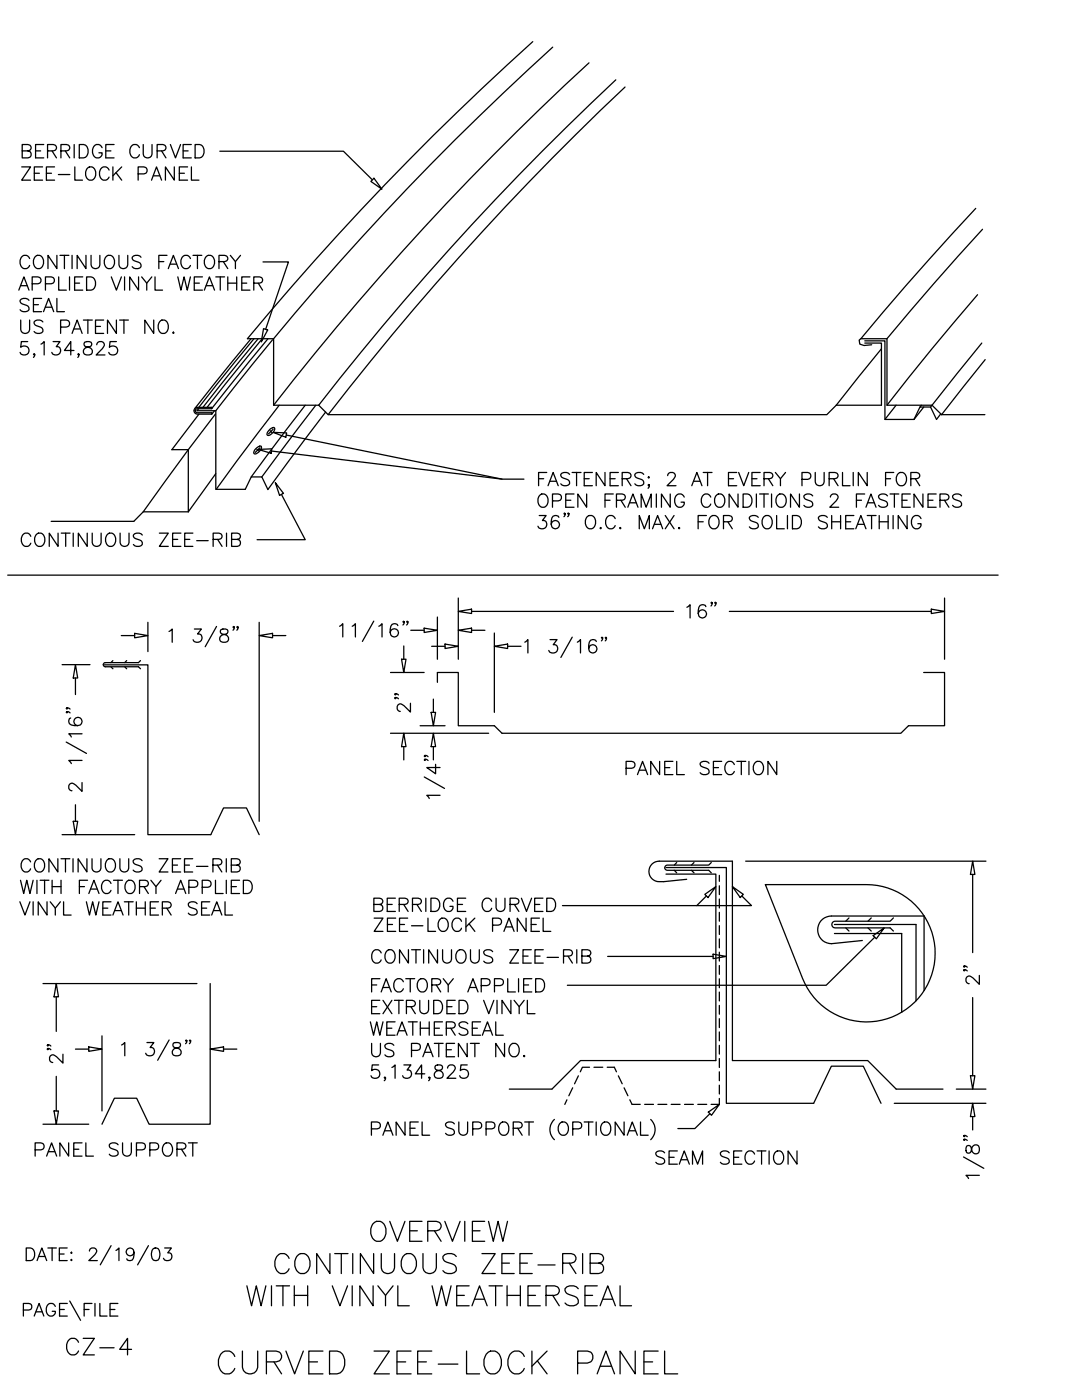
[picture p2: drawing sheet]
<svg xmlns="http://www.w3.org/2000/svg" width="216mm" height="279mm" viewBox="0 0 216 279" stroke-linecap="round" stroke-linejoin="round" font-family="sans-serif">
<!-- layer: CMP-FLSH -->
<g fill="none" stroke="#000" stroke-width=".25">
<path d="M49.4 67.6h5.2v13.3h9l1.9 1.9h99.5l1.9-1.9h9v-12.4h-3.3M172.6 68h4v15.7h5.8l1.2-2.5h2.1l1.2 2.5M173.9 68.8l-1.5 .2-.8-.3-.2-.8 .4-.3h5.2v13.3h9l1.9 1.9h8.6M34.3 89.7h3.3v12.4h-9l-1.9 1.9h-16.5M38.7 82l.1-.4 .4-.3h3l.1 .1-.1 .2h-3l-.2 .4M38.7 82h.1M38.7 82l.1 .4 .6 .2h2.8l.1-.1-.1-.1h-3l-.2-.4M39 82h.1M39.3 82h3.8v15.7M42.8 82l-.5 .6M43.1 97.7h5.8l1.2-2.5h2.1l1.3 2.5M51 89.6l.9-.6 .2 .1a1.43 1.43 0 0 1-1.4 1.5l-.1-.2z"/>
<path d="M51.2 89.6l.4 .4M51.9 89.4l-1 .9M53.9 85.7l.6-.4 .3 .1a1.43 1.43 0 0 1-1.4 1.5l-.1-.5zM53.9 85.9l.3 .4M54.5 85.7l-.9 .9M20.8 132.7h8.7v33.9h12.6l2.5-5.4h4.6l2.5 5.4M22.1 133.1l.4 .4M22.5 131.8l-.4 .4M24.9 133.1l.4 .4M25.3 131.8l-.4 .4M28 131.8l-.4 .4h-6.6a.41 .41 0 0 0-.4 .5 .41 .41 0 0 0 .4 .4h6.6l.4 .4M184.3 134.2h4.2v10.6h-7.2l-1.5 1.5h-79.6l-1.6-1.5h-7.2v-10.6h-4.1v2"/>
<path d="M131.5 171.9h14.6v39.8h27.1l5.6 5.7h9.4M132.9 174.4h9.9v37.3h-27l-5.7 5.7h-8.5M132.9 173.1h12v47.1h17.5l3.5-7.4h6.4l3.5 7.4M134.5 173.7l.5 .5M135 172.1l-.5 .5M137 175.5l-4.6 .5M138 173.7l.5 .5M138.5 172.1l-.5 .5M141.9 172.1l-.5 .5h-8.3a.52 .52 0 0 0-.5 .6 .52 .52 0 0 0 .5 .5h8.3l.5 .5M143.5 174.7v1.2M143.5 176.8v1.7M143.5 179.4v1.8"/>
<path d="M152.7 176.5h20.2a13.7 13.7 0 0 1 11.3 21.4 13.7 13.7 0 0 1-24-2.6zM41.9 196.3v28.1h-12.2l-2.4-5.2h-4.5l-2.5 5.2M143.5 182.1v1.7M143.5 184.7v1.8M143.5 187.4v1.8M143.5 190v1.8M143.5 192.7v1.8M143.5 195.3v1.8M143.5 198v1.8M165.9 182.8h18.5v14.9M166.5 186.3h13.4v15.7M166.5 184.5h16.3v15.2"/>
<path d="M168.8 185.2l.6 .6M169.4 183.2l-.6 .6M172.1 187.7l-6.2 .6M173.2 185.2l.6 .6M173.8 183.2l-.6 .6M178.3 183.2l-.7 .6h-11a.67 .67 0 0 0-.6 .7 .67 .67 0 0 0 .6 .7h11l.7 .6M113.1 219.5l-.4 .9M114.3 217.1l-.8 1.6M115.4 214.7l-.8 1.6M117.6 213h-1.4l-.4 .9M118.5 213h1.8M121.2 213h1.4l.4 .9"/>
<path d="M123.4 214.7l.7 1.6M124.5 217.1l.8 1.6M125.7 219.5l.4 .9h1.6M143.5 219.2v1.2h-1.6M143.5 200.7v1.7M143.5 203.3v1.8M143.5 205.9v1.8M143.5 208.6v1.8M143.5 211.3v1.7M143.5 213.9v1.8M143.5 216.6v1.7M128.6 220.4h1.8"/>
<path d="M131.3 220.4h1.8M133.9 220.4h1.8M136.6 220.4h1.8M139.2 220.4h1.8"/>
</g>
<!-- layer: BORDER -->
<g fill="none" stroke="#000" stroke-width=".25">
<path d="M1.5 114.8h197.7M5.2 249.1h.9a1.35 1.35 0 0 1 .8 1.2 1.35 1.35 0 0 1-.8 1.3h-.9zM7.4 251.6l.9-2.5 1 2.5M7.8 250.8h1.2M9.6 249.1h1.6M10.4 249.1v2.5M11.8 250.3h1M13.4 249.1h-1.6v2.5h1.6M13.9 259.6l2.2 3.9M14.1 250l.2-.1 .1 .1-.1 .1zM14.1 251.5l.2-.2 .1 .2-.1 .1zM17.9 249.7l.1-.4a.8 .8 0 0 1 1.1-.1 .58 .58 0 0 1 .1 .8l-1.5 1.6h1.7"/>
<path d="M22.2 248.6l-2.2 3.8M23.1 249.5l.6-.4v2.5M26.7 249.9a.79 .79 0 0 1-1 .7 .79 .79 0 0 1-.4-1.2 .79 .79 0 0 1 1.3 0 2.28 2.28 0 0 1-.2 2.1 .75 .75 0 0 1-1.1-.3M29.6 248.6l-2.1 3.8M30.6 249.2a.79 .79 0 0 1 1.2 .3 2.07 2.07 0 0 1-.3 2 .86 .86 0 0 1-1.2-.4 1.99 1.99 0 0 1 .3-1.9zM32.9 249.1h1.3l-.7 .9a.8 .8 0 0 1 .8 1 .8 .8 0 0 1-1.1 .6l-.3-.1-.3-.4M4.7 261.4h1a.66 .66 0 0 0 .7-.6 .66 .66 0 0 0-.7-.7h-1v2.6M6.8 262.7l1-2.6 .9 2.6M7.2 261.8h1.2M11 260.7a.93 .93 0 0 0-1-.6 .93 .93 0 0 0-.8 1 1.1 1.1 0 0 0 .3 1.2 1.1 1.1 0 0 0 1.2 .2l.3-.4v-.4h-.6M11.9 261.3h.9M13.4 260.1h-1.5v2.6h1.5"/>
<path d="M16.8 261.3h1M18.4 260.1h-1.6v2.6M19 260.1v2.6M19.9 260.1v2.6h1.5M22 261.3h.9M23.5 260.1h-1.5v2.6h1.5"/>
</g>
<!-- layer: DIM-TXT -->
<g fill="none" stroke="#000" stroke-width=".25">
<path d="M106.3 8.3a562.2 562.2 0 0 0-56.9 59.3M110.3 9.4a559.1 559.1 0 0 0-55.7 58.2M117.5 12.5a556.9 556.9 0 0 0-62.9 68.4M122.9 15.9a557.4 557.4 0 0 0-59.3 65M124.7 17.4a563 563 0 0 0-59.2 65.4M43.9 30.2h24.6l5.8 5.7M74.6 35.6l1.6 2.2-2.2-1.6zM52.5 52.3h5.1l-4.6 13.4M194.7 41.6a586.4 586.4 0 0 0-22.9 26M195.1 58.8a521.1 521.1 0 0 0-18.1 22.1M196.1 45.8a561.7 561.7 0 0 0-19.1 21.8M50.1 67.6l-11.2 13.9"/>
<path d="M50.7 67.6l-11 13.7M51.5 67.6l-11 13.7M52.3 67.6l-11 13.7M52.6 65.6l.8 .3-1.3 2.3zM53.5 67.6l-11.2 13.8M54.4 67.8l-11.3 14.2M175.9 69.6l-9 11.3M195.9 68.5l-10.2 12.7M196.6 71.8l-8.7 11M39.6 81.6l-.3 .4M39.7 82.6l-5.4 7.1M43 82.6l-5.4 7.1-9 12.4"/>
<path d="M43.1 94.5l-5.5 7.6M51.5 89.7l2.7-.1-.1 .9zM54.2 90l46 5.6M54.5 86.3l2.7 .1-.2 .9zM54.9 96.3l1.7 2.2-.8 .4zM55.7 80.9l-8.4 11.1-4.2 5.7M56.2 98.7l4.7 9h-9.6M57.1 86.8l43.1 8.8h4.3M60.9 80.9l-10.8 14.3M63 80.9l-10.8 14.3M65 82.2l-11.5 15.5M178.8 80.9l-2.2 2.8"/>
<path d="M183.9 80.9l-.3 .3M184.3 81.2l-1.9 2.5M187.7 82.6l-.8 1.1M91.4 119.4v12.2M107.6 102.9h1.4l-.8 1a.85 .85 0 0 1 .9 1 .85 .85 0 0 1-1.1 .6l-.4-.1-.3-.4M111.5 103.2a.78 .78 0 0 0-.7-.3 .78 .78 0 0 0-.7 .5 1.92 1.92 0 0 0 .3 2 .83 .83 0 0 0 1.2-.4 .83 .83 0 0 0-.6-1.1 .83 .83 0 0 0-1 .7M117.1 103.2a.99 .99 0 0 1 1.1-.3 .99 .99 0 0 1 .6 1 1.17 1.17 0 0 1-.2 1.2 1.17 1.17 0 0 1-1.3 .3 1.65 1.65 0 0 1-.2-2.2zM119.7 105.4l.2-.1 .1 .1-.1 .1zM122.8 103.5a.98 .98 0 0 0-1.2-.6 .98 .98 0 0 0-.8 1 1.17 1.17 0 0 0 .3 1.2 1.17 1.17 0 0 0 1.3 .3l.4-.5M123.6 105.4l.2-.1 .1 .1-.1 .1zM127.6 105.5v-2.6l1 2.6 1-2.6v2.6M130.2 105.5l1-2.6 1 2.6"/>
<path d="M130.6 104.6h1.3M132.7 102.9l1.8 2.6M134.5 102.9l-1.8 2.6M135.4 105.4l.1-.1 .1 .1-.1 .1zM141 102.9h-1.7v2.6M141.7 103.2a.99 .99 0 0 1 1.1-.3 .99 .99 0 0 1 .7 1 1.17 1.17 0 0 1-.3 1.2 1.17 1.17 0 0 1-1.2 .3 1.65 1.65 0 0 1-.3-2.2zM144.4 104.1l1.5-.1a.6 .6 0 0 0 0-1l-1.5-.1v2.6M145.2 104.1l.9 1.4M151.3 103.2a1.22 1.22 0 0 0-1.8 0 .68 .68 0 0 0 .5 .8l.8 .3a.65 .65 0 0 1 .5 .5 .65 .65 0 0 1-.2 .6 1.23 1.23 0 0 1-1.6-.3M152.3 103.2a.98 .98 0 0 1 1.1-.3 .98 .98 0 0 1 .7 1 1.16 1.16 0 0 1-.3 1.2 1.16 1.16 0 0 1-1.2 .3 1.65 1.65 0 0 1-.3-2.2zM155 102.9v2.6h1.5M157.1 102.9v2.6"/>
<path d="M158.1 102.9h.9a1.41 1.41 0 0 1 .9 1.3 1.41 1.41 0 0 1-.9 1.3h-.9zM165.1 103.2a1.22 1.22 0 0 0-1.8 0 .68 .68 0 0 0 .5 .8l.8 .3a.65 .65 0 0 1 .5 .5 .65 .65 0 0 1-.3 .6 1.23 1.23 0 0 1-1.5-.3M166 102.9v2.6M167.7 102.9v2.6M170.4 102.9h-1.7v2.6h1.7M170.8 105.5l1-2.6 1 2.6M171.1 104.6h1.3M173.9 102.9v2.6M175.4 102.9v2.6M177.2 102.9v2.6M178.2 102.9v2.6M181 102.9v2.6l-1.8-2.6v2.6"/>
<path d="M183.8 103.5a.98 .98 0 0 0-1.1-.6 .98 .98 0 0 0-.8 1 1.17 1.17 0 0 0 .2 1.2 1.17 1.17 0 0 0 1.3 .3l.4-.5v-.4h-.7M188.5 119.4v12.2M12.4 132.6h5.6M15.1 132.6l.4 2.7h-.9zM15.1 135.3v3.3M24.2 126.8h2.7M26.9 126.4l2.6 .4-2.6 .5zM29.5 124.2v5.8M33.7 126l.7-.5v2.7M38.8 125.5h1.4l-.8 1a.86 .86 0 0 1 .9 1 .86 .86 0 0 1-1.1 .7l-.4-.1-.3-.4M43.2 125l-2.3 4.1M44.1 125.7a.52 .52 0 0 0 .3 .8 1.07 1.07 0 0 1 1.2 1.2 .92 .92 0 0 1-1 .5 .92 .92 0 0 1-.8-.9 1.23 1.23 0 0 1 1.3-.8 .53 .53 0 0 0 .2-.8l-.3-.2z"/>
<path d="M46.7 125.2l-.1 .1-.1-.1 .1-.2 .1 .2-.2 .6M47.5 125.2l-.1 .1-.1-.1 .1-.2 .1 .2-.2 .6M51.7 126.8l2.7-.4v.9zM51.7 124.2v39.7M54.4 126.8h2.6M67.8 125l.6-.5v2.6M70.3 125l.6-.5v2.6M74.6 124l-2.3 4M75.6 125l.6-.5v2.6M77.9 134.2h6.7M79.4 124.9a.79 .79 0 0 0-1.2-.3 2.02 2.02 0 0 0 0 2.4 .83 .83 0 0 0 1.2-.4 .83 .83 0 0 0-.5-1.1 .83 .83 0 0 0-1 .7M80.1 131.6h.9l-.4 2.6z"/>
<path d="M80.6 128.9v2.7M80.7 124.1l-.2 .1-.1-.1 .1-.1a.49 .49 0 0 1-.1 .7M81.4 124.1l-.1 .1-.2-.1 .2-.1a.49 .49 0 0 1-.2 .7M82 125.8h2.6M84.6 125.4l2.7 .4-2.7 .4zM86.1 129h2.7M86.5 139.5v2.7M87.3 123.1v8.5M88.8 128.5l2.6 .5-2.6 .4zM91.4 125.8l2.7-.4v.8zM91.4 122l2.7-.4v.8zM94.1 125.8h2.7"/>
<path d="M94.1 122h40.3M98.6 129l2.7-.5v.9zM98.6 126.3v15.9M101.3 129h2.7M104.7 128.2l.6-.6v2.7M109.8 127.6h1.4l-.8 1.1a.86 .86 0 0 1 .9 .9 .86 .86 0 0 1-1.2 .7l-.3-.1-.3-.4M114.2 127.2l-2.3 4M115.2 128.2l.6-.6v2.7M119 128a.79 .79 0 0 0-1.2-.2 2.06 2.06 0 0 0 0 2.4 .83 .83 0 0 0 1.2-.4 .83 .83 0 0 0-.5-1.1 .83 .83 0 0 0-1 .7M120.3 127.3l-.2 .1-.1-.1 .1-.1 .2 .1-.3 .6M121 127.3l-.1 .1-.1-.1 .1-.1 .1 .1-.2 .6M145.5 122h40.3"/>
<path d="M185.8 121.6l2.7 .4-2.7 .4zM13.2 148.1l4.1 2.3M13.3 142l.2 .1-.2 .2-.1-.2a.49 .49 0 0 1 .8 .2M13.3 141.3l.2 .1-.2 .1-.1-.1a.53 .53 0 0 1 .8 .1M14.1 143.3a.79 .79 0 0 0-.2 1.1 2.03 2.03 0 0 0 2.3 0 .83 .83 0 0 0-.3-1.2 .83 .83 0 0 0-1.2 .6 .83 .83 0 0 0 .8 1M16.4 156.2v1.7l-1.3-1.2a.8 .8 0 0 0-1.2-.1l-.2 .7 .3 .4 .4 .1M16.4 151.8h-2.7l.5 .6M16.4 146.4h-2.7l.5 .7M77.9 146.3h19.6M80.6 146.3l.4 2.7h-.9zM80.6 149v2.7M83.8 144.8h5"/>
<path d="M84.7 155.1l4 2.2M84.8 151.5l.1 .2-.1 .1-.1-.1a.49 .49 0 0 1 .7 .1M84.8 150.8l.1 .1-.1 .1-.1-.1a.49 .49 0 0 1 .7 .1M86 142.2h.9l-.4 2.6zM86.5 146.3l.4 2.7h-.9zM86.5 149v2.7M86.9 152.5v1.9l-1.7-1.2h2.6M87.8 158.7h-2.6l.4 .7M12.4 166.6h14.5M14.6 163.9h.9l-.4 2.7zM15.1 160.6v3.3M131.5 171.9a2.04 2.04 0 0 0-2 2 2.04 2.04 0 0 0 2 2.1h.9"/>
<path d="M140.6 178.5l2.2-1.6-1.5 2.2zM141 178.8l-2 1.9M146.1 176.9l2.2 1.6-.6 .6zM148 178.8l2 1.9h-37.8M148.8 171.9h47.9M194.1 171.9l.4 2.6h-.9zM194.1 174.5v15.6M8.6 196.3h30.7M11.2 196.3l.5 2.6h-.9zM11.2 198.9v6.9M121.2 190.9h21.1M142.3 190.4l2.6 .5-2.6 .4z"/>
<path d="M165.9 182.8a2.76 2.76 0 0 0-2.7 2.8 2.76 2.76 0 0 0 2.7 2.7M174.2 186.7l2.2-1.5-1.5 2.2zM174.5 187l-9.6 9.6h-51.7M194.1 199.1v15.6M11.2 214.8v6.9M15.1 209.4h2.6M17.7 208.9l2.6 .5-2.6 .4zM20.3 206.7v15M24.3 208.5l.6-.4v2.6M29.3 208.1h1.4l-.7 1a.85 .85 0 0 1 .8 .9 .85 .85 0 0 1-1.1 .7l-.4-.1-.2-.4M33.7 207.6l-2.2 4M34.6 208.2a.56 .56 0 0 0 .3 .9 1.1 1.1 0 0 1 1.2 1.1 .91 .91 0 0 1-1 .5 .91 .91 0 0 1-.7-.9 1.17 1.17 0 0 1 1.2-.7 .54 .54 0 0 0 .3-.9l-.4-.1z"/>
<path d="M37.3 207.7l-.1 .1-.2-.1 .2-.1a.47 .47 0 0 1-.2 .7M38 207.7l-.1 .1-.1-.1 .1-.1a.47 .47 0 0 1-.1 .7M41.9 209.4l2.7-.5v.9zM44.6 209.4h2.7M190.8 217.4h5.9M193.6 214.7h.9l-.4 2.7zM8.6 224.4h9.1M10.8 221.7h.9l-.5 2.7zM74.1 225.3l1.5-.1a.69 .69 0 0 0 .3-.8 .69 .69 0 0 0-.6-.5h-1.2v2.7M76.4 226.6l1-2.7 1 2.7M76.8 225.7h1.2M80.8 223.9v2.7l-1.8-2.7v2.7"/>
<path d="M81.8 225.2h1M83.5 223.9h-1.7v2.7h1.7M84.2 223.9v2.7h1.5M90.7 224.3a1.15 1.15 0 0 0-1.8 0 .69 .69 0 0 0 .5 .8l.8 .2a.65 .65 0 0 1 .4 .5 .65 .65 0 0 1-.2 .6 1.19 1.19 0 0 1-1.5-.2M91.6 223.9v1.9a.89 .89 0 0 0 .8 .8 .89 .89 0 0 0 .9-.8v-1.9M94.3 225.3l1.5-.1a.69 .69 0 0 0 .3-.8 .69 .69 0 0 0-.6-.5h-1.2v2.7M97 225.3l1.5-.1a.69 .69 0 0 0 .2-.8 .69 .69 0 0 0-.6-.5h-1.1v2.7M99.8 224.3a.97 .97 0 0 1 1.1-.4 .97 .97 0 0 1 .6 1 1.15 1.15 0 0 1-.2 1.3 1.15 1.15 0 0 1-1.3 .2 1.63 1.63 0 0 1-.2-2.1zM102.4 225.2l1.5-.1a.62 .62 0 0 0 0-1.1l-1.5-.1v2.7M103.3 225.2l.9 1.4M104.7 223.9h1.8M105.6 223.9v2.7"/>
<path d="M110.6 223.4a2.72 2.72 0 0 0 0 4M111.9 224a1.22 1.22 0 0 1 1.4 .5 1.22 1.22 0 0 1 0 1.4 .98 .98 0 0 1-1.1 .7 .98 .98 0 0 1-.8-1.1 1.61 1.61 0 0 1 .5-1.5zM114.3 225.3l1.5-.1a.69 .69 0 0 0 .3-.8 .69 .69 0 0 0-.7-.5h-1.1v2.7M116.6 223.9h1.7M117.5 223.9v2.7M119 223.9v2.7M120.4 224a1 1 0 0 1 1.5 .9 1.15 1.15 0 0 1-.3 1.3 1.15 1.15 0 0 1-1.2 .2 1.6 1.6 0 0 1 0-2.4zM124.5 223.9v2.7l-1.7-2.7v2.7M125.2 226.6l1-2.7 1 2.7M125.5 225.7h1.3M127.8 223.9v2.7h1.5M129.8 223.4a2.76 2.76 0 0 1 0 4"/>
<path d="M141.3 221.9l2.2-1.5-1.5 2.2zM141.7 222.3l-3.1 2.9h-3.3M178.4 220.2h18.3M192.3 230.9l4 2.3M192.4 227.4l.1 .1-.1 .1-.1-.1 .1-.1 .6 .2M192.4 226.6l.1 .1-.1 .2-.1-.2 .1-.1 .6 .3M192.9 228.7a1 1 0 0 0 .2 1.4h.3a1.46 1.46 0 0 0 .6-1.2 .74 .74 0 0 1 .8-.4 .74 .74 0 0 1 .6 .6v.5a.77 .77 0 0 1-.8 .7 .77 .77 0 0 1-.7-.8l-.1-.5a.54 .54 0 0 0-.9-.3zM194.1 220.2l.4 2.6h-.9zM194.1 222.8v2.7M195.4 234.6h-2.6l.5 .6"/>
</g>
<text font-size="8.4" x="42.3" y="275.5">CURVED ZEE-LOCK PANEL</text>
<text font-size="7.9" x="72.7" y="249.1">OVERVIEW</text>
<g font-size="7.5">
<text x="53.6" y="255.4">CONTINUOUS ZEE-RIB</text>
<text x="48" y="261.8">WITH VINYL WEATHERSEAL</text>
</g>
<g font-size="6.6">
<text x="2.8" y="72.7">5,134,825</text>
<text x="106.2" y="98.8">FASTENERS; 2 AT EVERY PURLIN FOR</text>
<text x="135.8" y="124.5">16&quot;</text>
<text x="82.9" y="143.2" transform="rotate(-90 82.9 143.2)">2&quot;</text>
<text x="13.4" y="213.4" transform="rotate(-90 13.4 213.4)">2&quot;</text>
<text x="72.7" y="217">5,134,825</text>
<text x="12" y="271.6">CZ-4</text>
</g>
<g font-size="6.2">
<text x="3.2" y="32.8">BERRIDGE CURVED</text>
<text x="2.5" y="59.3">APPLIED VINYL WEATHER</text>
<text x="2.8" y="63.5">SEAL</text>
<text x="3.2" y="110.4">CONTINUOUS ZEE-RIB</text>
<text x="123.8" y="155.9">PANEL SECTION</text>
<text x="2.8" y="175.3">CONTINUOUS ZEE-RIB</text>
<text x="2.8" y="179.6">WITH FACTORY APPLIED</text>
<text x="196.1" y="197.6" transform="rotate(-90 196.1 197.6)">2&quot;</text>
<text x="73" y="199.3">FACTORY APPLIED</text>
<text x="73" y="203.6">EXTRUDED VINYL</text>
<text x="5.6" y="232.1">PANEL SUPPORT</text>
</g>
<g font-size="5.7">
<text x="3.2" y="37">ZEE-LOCK PANEL</text>
<text x="2.8" y="54.7">CONTINUOUS FACTORY</text>
<text x="2.8" y="67.7">US PATENT NO.</text>
<text x="106.2" y="102.3">OPEN FRAMING CONDITIONS 2 FASTENERS</text>
<text x="2.8" y="183.8">VINYL WEATHER SEAL</text>
<text x="73.4" y="183.1">BERRIDGE CURVED</text>
<text x="73.4" y="187">ZEE-LOCK PANEL</text>
<text x="73" y="193.3">CONTINUOUS ZEE-RIB</text>
<text x="72.7" y="207.8">WEATHERSEAL</text>
<text x="73" y="212">US PATENT NO.</text>
<text x="129.5" y="233.5">SEAM SECTION</text>
</g>
</svg>
